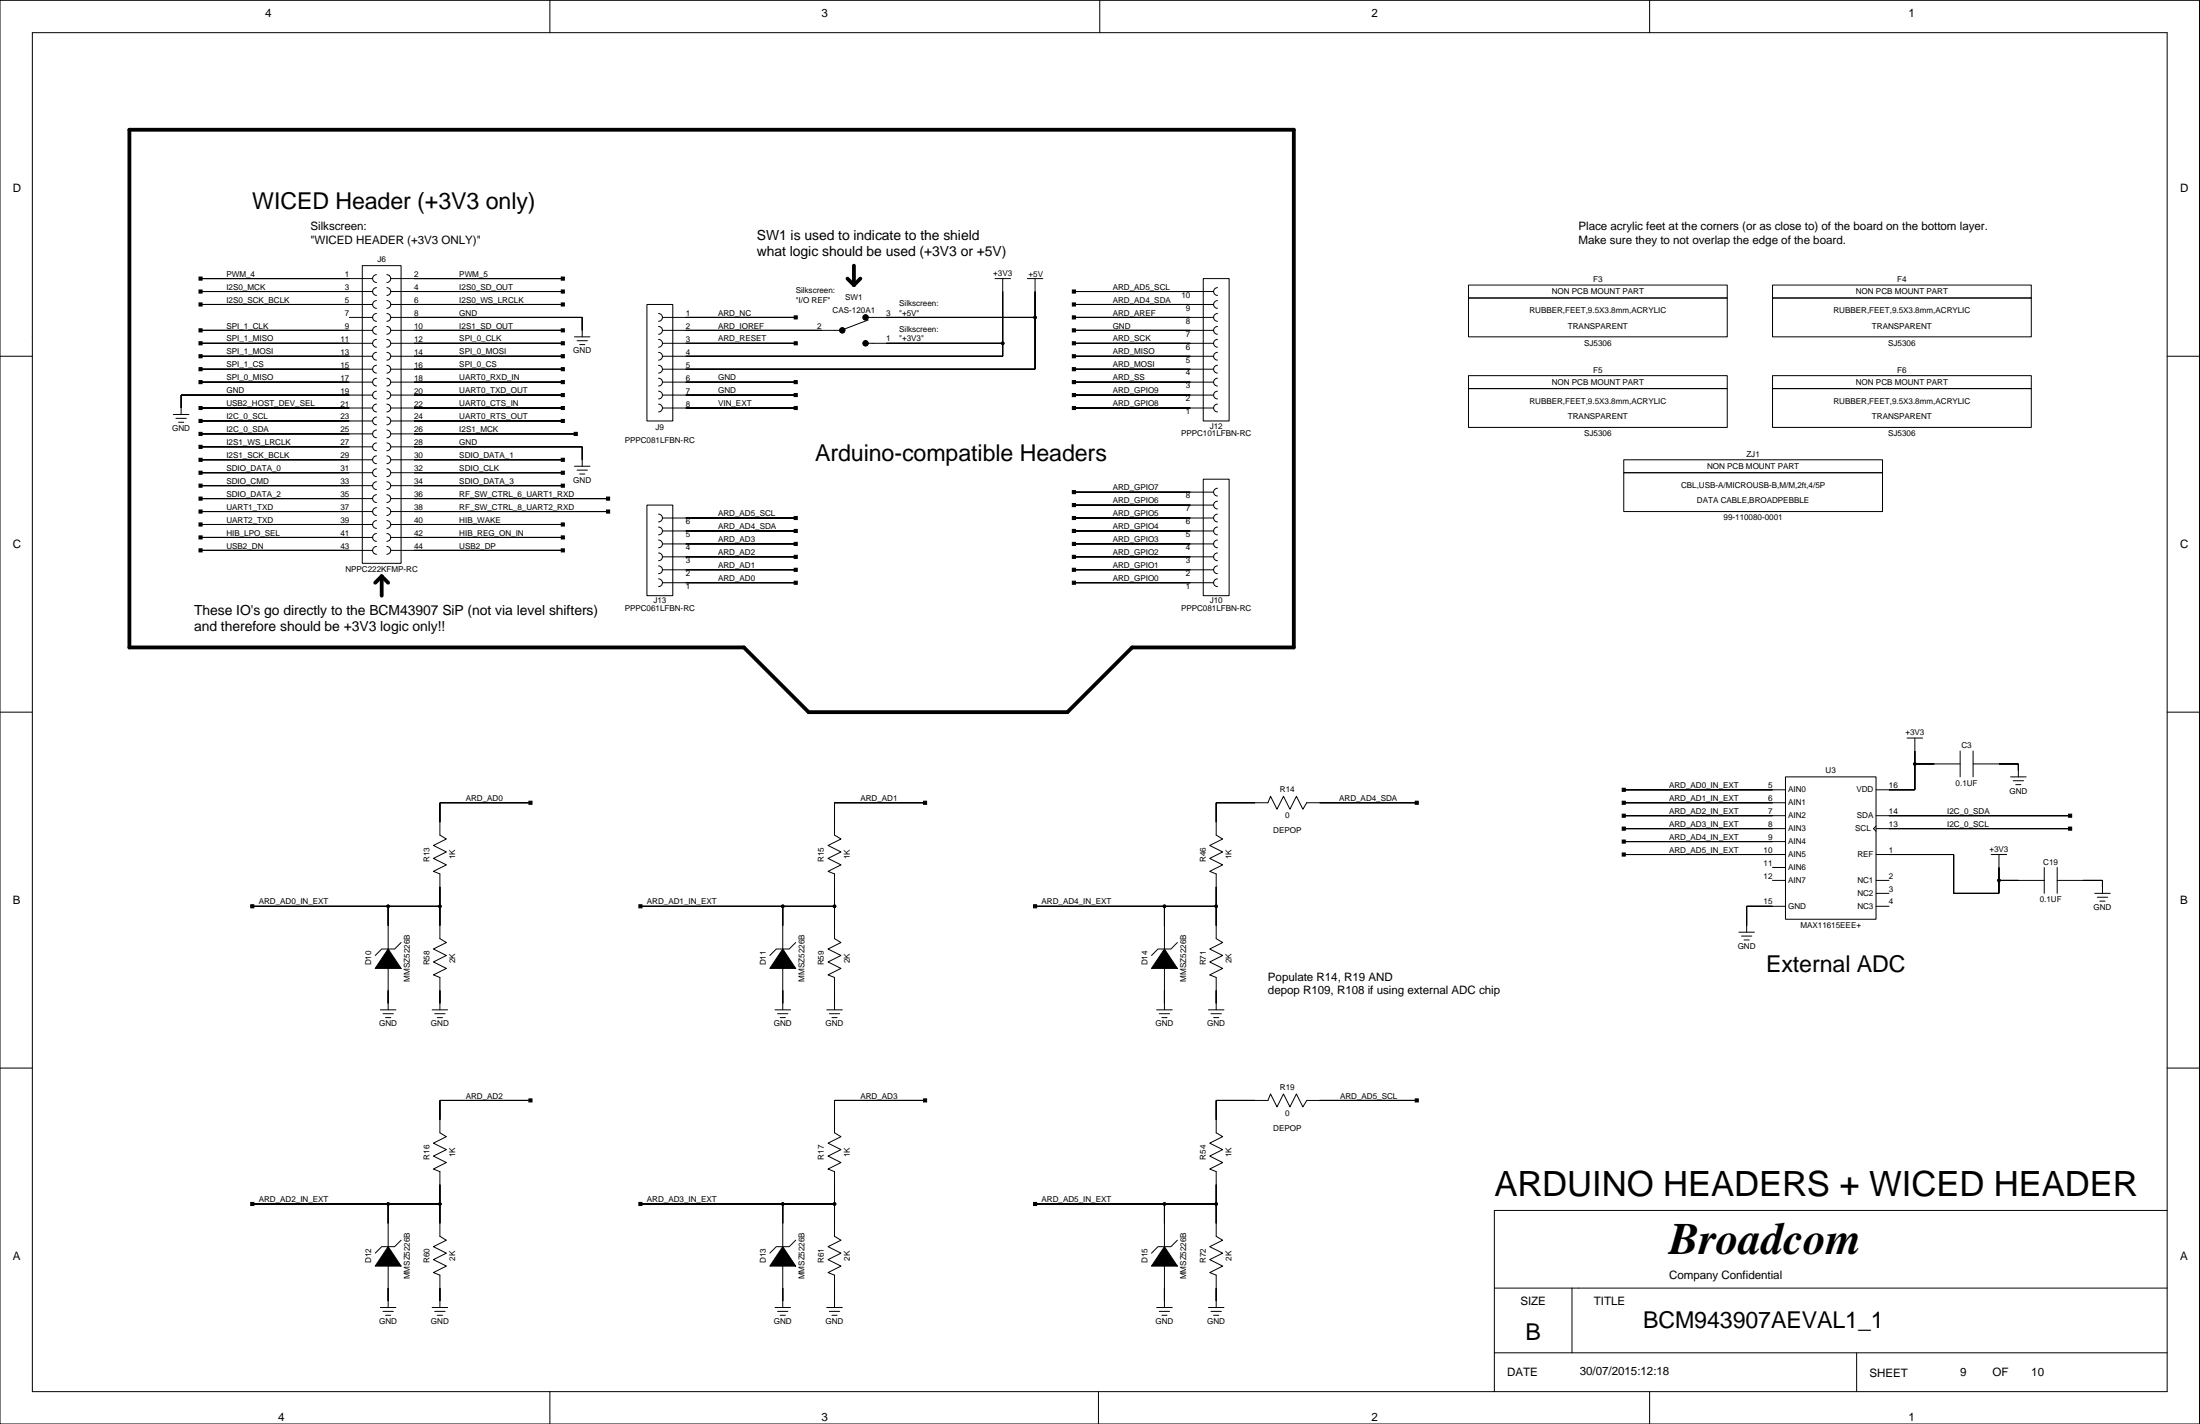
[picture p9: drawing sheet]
<svg xmlns="http://www.w3.org/2000/svg" width="432mm" height="279mm" viewBox="0 0 432 279" stroke-linecap="round" stroke-linejoin="round" font-family="sans-serif">
<g fill="none" stroke="#000" stroke-width=".2">
<path d="M0 .1h431.7v279.3h-431.7zM6.3 6.4h419.1v266.7h-419.1zM107.9 .1v6.3M215.9 .1v6.3M323.8 .1v6.3M340.3 38.2h.1M39.4 57.2h33.7M39.4 59.7h33.7M39.4 54.7h33.7M71.1 52.1h7.6v58.4h-7.6zM73.9 59a.76 .76 0 0 0-.8 .7 .76 .76 0 0 0 .8 .8M73.9 56.4a.76 .76 0 0 0-.8 .8 .76 .76 0 0 0 .8 .8"/>
<path d="M73.9 53.9a.76 .76 0 0 0-.8 .8 .76 .76 0 0 0 .8 .7M75.9 59a.76 .76 0 0 1 .8 .7 .76 .76 0 0 1-.8 .8M75.9 56.4a.76 .76 0 0 1 .8 .8 .76 .76 0 0 1-.8 .8M75.9 53.9a.76 .76 0 0 1 .8 .8 .76 .76 0 0 1-.8 .7M76.7 57.2h33.8M76.7 59.7h33.8M76.7 54.7h33.8M127 59.7h5.1v22.9h-5.1zM195.3 54.7h3M196.8 54.7v15.2h-66.8M201.6 54.7h3.1M203.2 54.7v17.7h-73.2"/>
<path d="M210.8 57.2h27.4M210.8 59.7h27.4M236.2 54.7h5v27.9h-5zM239 56.4a.76 .76 0 0 0-.8 .8 .76 .76 0 0 0 .8 .8M239 59a.76 .76 0 0 0-.8 .7 .76 .76 0 0 0 .8 .8M288.2 58.5h50.8v7.6h-50.8zM288.2 55.9h50.8v2.6h-50.8zM347.9 58.5h50.8v7.6h-50.8zM347.9 55.9h50.8v2.6h-50.8zM0 69.9h6.3M39.4 69.9h33.7M39.4 67.4h33.7"/>
<path d="M39.4 75h33.7M39.4 64.8h33.7M39.4 72.4h33.7M68.6 62.3h4.5M73.1 77.5h-37.5v3.8M73.9 79.3a.76 .76 0 0 0-.8 .8 .76 .76 0 0 0 .8 .7M73.9 76.8a.76 .76 0 0 0-.8 .7 .76 .76 0 0 0 .8 .8M73.9 74.2a.76 .76 0 0 0-.8 .8 .76 .76 0 0 0 .8 .7M73.9 71.7a.76 .76 0 0 0-.8 .7 .76 .76 0 0 0 .8 .8M73.9 69.1a.76 .76 0 0 0-.8 .8 .76 .76 0 0 0 .8 .8M73.9 66.6a.76 .76 0 0 0-.8 .8 .76 .76 0 0 0 .8 .7M73.9 64.1a.76 .76 0 0 0-.8 .7 .76 .76 0 0 0 .8 .8"/>
<path d="M73.9 61.5a.76 .76 0 0 0-.8 .8 .76 .76 0 0 0 .8 .7M75.9 79.3a.76 .76 0 0 1 .8 .8 .76 .76 0 0 1-.8 .7M75.9 76.8a.76 .76 0 0 1 .8 .7 .76 .76 0 0 1-.8 .8M75.9 74.2a.76 .76 0 0 1 .8 .8 .76 .76 0 0 1-.8 .7M75.9 71.7a.76 .76 0 0 1 .8 .7 .76 .76 0 0 1-.8 .8M75.9 69.1a.76 .76 0 0 1 .8 .8 .76 .76 0 0 1-.8 .8M75.9 66.6a.76 .76 0 0 1 .8 .8 .76 .76 0 0 1-.8 .7M75.9 64.1a.76 .76 0 0 1 .8 .7 .76 .76 0 0 1-.8 .8M75.9 61.5a.76 .76 0 0 1 .8 .8 .76 .76 0 0 1-.8 .7M76.7 69.9h33.8M76.7 62.3h37.6v3.8M76.7 67.4h33.8"/>
<path d="M76.7 75h33.8M76.7 77.5h33.8M76.7 64.8h33.8M76.7 72.4h33.8M112.8 66.1h3M113.3 66.9h2M113.8 67.6h1M129.3 79.3a.76 .76 0 0 1 .7 .8 .76 .76 0 0 1-.7 .7M129.3 76.8a.76 .76 0 0 1 .7 .7 .76 .76 0 0 1-.7 .8M129.3 74.2a.76 .76 0 0 1 .7 .8 .76 .76 0 0 1-.7 .7M129.3 71.7a.76 .76 0 0 1 .7 .7 .76 .76 0 0 1-.7 .8M129.3 69.1a.76 .76 0 0 1 .7 .8 .76 .76 0 0 1-.7 .8"/>
<path d="M129.3 66.6a.76 .76 0 0 1 .7 .8 .76 .76 0 0 1-.7 .7M129.3 64.1a.76 .76 0 0 1 .7 .7 .76 .76 0 0 1-.7 .8M129.3 61.5a.76 .76 0 0 1 .7 .8 .76 .76 0 0 1-.7 .7M130 62.3h26.2M130 67.4h26.2M130 75h26.2M130 77.5h26.2M167.6 67.4h.1M168.4 60.2h.1M170.1 62.3h33.1M170.1 67.4h26.7M170.4 62.8l-5.3 2h-35.1"/>
<path d="M210.8 69.9h27.4M210.8 62.3h27.4M210.8 67.4h27.4M210.8 75h27.4M210.8 77.5h27.4M210.8 64.8h27.4M210.8 72.4h27.4M239 61.5a.76 .76 0 0 0-.8 .8 .76 .76 0 0 0 .8 .7M239 64.1a.76 .76 0 0 0-.8 .7 .76 .76 0 0 0 .8 .8M239 66.6a.76 .76 0 0 0-.8 .8 .76 .76 0 0 0 .8 .7M239 69.1a.76 .76 0 0 0-.8 .8 .76 .76 0 0 0 .8 .8M239 71.7a.76 .76 0 0 0-.8 .7 .76 .76 0 0 0 .8 .8"/>
<path d="M239 74.2a.76 .76 0 0 0-.8 .8 .76 .76 0 0 0 .8 .7M239 76.8a.76 .76 0 0 0-.8 .7 .76 .76 0 0 0 .8 .8M239 79.3a.76 .76 0 0 0-.8 .8 .76 .76 0 0 0 .8 .7M288.2 76.2h50.8v7.7h-50.8zM288.2 73.7h50.8v2.5h-50.8zM347.9 76.2h50.8v7.7h-50.8zM347.9 73.7h50.8v2.5h-50.8zM425.4 69.9h6.3M34 81.3h3.1M34.5 82.1h2.1M35 82.8h1.1M39.4 80.1h33.7"/>
<path d="M39.4 92.8h33.7M39.4 95.3h33.7M39.4 90.2h33.7M39.4 97.8h33.7M39.4 87.7h33.7M39.4 85.1h33.7M39.4 82.6h33.7M73.9 99.6a.76 .76 0 0 0-.8 .8 .76 .76 0 0 0 .8 .7M73.9 97.1a.76 .76 0 0 0-.8 .7 .76 .76 0 0 0 .8 .8M73.9 94.5a.76 .76 0 0 0-.8 .8 .76 .76 0 0 0 .8 .8M73.9 92a.76 .76 0 0 0-.8 .8 .76 .76 0 0 0 .8 .7M73.9 89.5a.76 .76 0 0 0-.8 .7 .76 .76 0 0 0 .8 .8"/>
<path d="M73.9 86.9a.76 .76 0 0 0-.8 .8 .76 .76 0 0 0 .8 .7M73.9 84.4a.76 .76 0 0 0-.8 .7 .76 .76 0 0 0 .8 .8M73.9 81.8a.76 .76 0 0 0-.8 .8 .76 .76 0 0 0 .8 .8M75.9 99.6a.76 .76 0 0 1 .8 .8 .76 .76 0 0 1-.8 .7M75.9 97.1a.76 .76 0 0 1 .8 .7 .76 .76 0 0 1-.8 .8M75.9 94.5a.76 .76 0 0 1 .8 .8 .76 .76 0 0 1-.8 .8M75.9 92a.76 .76 0 0 1 .8 .8 .76 .76 0 0 1-.8 .7M75.9 89.5a.76 .76 0 0 1 .8 .7 .76 .76 0 0 1-.8 .8M75.9 86.9a.76 .76 0 0 1 .8 .8 .76 .76 0 0 1-.8 .7M75.9 84.4a.76 .76 0 0 1 .8 .7 .76 .76 0 0 1-.8 .8M75.9 81.8a.76 .76 0 0 1 .8 .8 .76 .76 0 0 1-.8 .8M76.7 80.1h33.8"/>
<path d="M76.7 92.8h33.8M76.7 95.3h33.8M76.7 90.2h33.8M76.7 97.8h42.7M76.7 87.7h37.6v3.8M76.7 85.1h36.3M76.7 82.6h33.8M112.8 91.5h3M113.3 92.2h2M113.8 93h1M127 99.1h5.1v17.8h-5.1zM130 80.1h26.2"/>
<path d="M210.8 80.1h27.4M210.8 96.6h27.4M210.8 99.1h27.4M236.2 94h5v22.9h-5zM239 95.8a.76 .76 0 0 0-.8 .8 .76 .76 0 0 0 .8 .7M239 98.3a.76 .76 0 0 0-.8 .8 .76 .76 0 0 0 .8 .8M318.7 92.8h50.8v7.6h-50.8zM318.7 90.2h50.8v2.6h-50.8zM39.4 105.4h33.7M39.4 102.9h33.7M39.4 100.4h33.7M39.4 108h33.7"/>
<path d="M73.9 107.2a.76 .76 0 0 0-.8 .8 .76 .76 0 0 0 .8 .8M73.9 102.1a.76 .76 0 0 0-.8 .8 .76 .76 0 0 0 .8 .8M73.9 104.7a.76 .76 0 0 0-.8 .7 .76 .76 0 0 0 .8 .8M75.9 107.2a.76 .76 0 0 1 .8 .8 .76 .76 0 0 1-.8 .8M75.9 102.1a.76 .76 0 0 1 .8 .8 .76 .76 0 0 1-.8 .8M75.9 104.7a.76 .76 0 0 1 .8 .7 .76 .76 0 0 1-.8 .8M76.7 105.4h33.8M76.7 102.9h33.8M76.7 100.4h42.7M76.7 108h33.8M129.3 100.9a.76 .76 0 0 1 .7 .7 .76 .76 0 0 1-.7 .8M129.3 103.4a.76 .76 0 0 1 .7 .8 .76 .76 0 0 1-.7 .7"/>
<path d="M129.3 106a.76 .76 0 0 1 .7 .7 .76 .76 0 0 1-.7 .8M129.3 108.5a.76 .76 0 0 1 .7 .8 .76 .76 0 0 1-.7 .7M129.3 111a.76 .76 0 0 1 .7 .8 .76 .76 0 0 1-.7 .8M129.3 113.6a.76 .76 0 0 1 .7 .7 .76 .76 0 0 1-.7 .8M130 101.6h26.2M130 104.2h26.2M130 106.7h26.2M130 109.3h26.2M130 111.8h26.2M130 114.3h26.2M210.8 101.6h27.4M210.8 104.2h27.4"/>
<path d="M210.8 106.7h27.4M210.8 109.3h27.4M210.8 111.8h27.4M210.8 114.3h27.4M239 100.9a.76 .76 0 0 0-.8 .7 .76 .76 0 0 0 .8 .8M239 103.4a.76 .76 0 0 0-.8 .8 .76 .76 0 0 0 .8 .7M239 106a.76 .76 0 0 0-.8 .7 .76 .76 0 0 0 .8 .8M239 108.5a.76 .76 0 0 0-.8 .8 .76 .76 0 0 0 .8 .7M239 111a.76 .76 0 0 0-.8 .8 .76 .76 0 0 0 .8 .8M239 113.6a.76 .76 0 0 0-.8 .7 .76 .76 0 0 0 .8 .8M339 115.6h.1M0 139.7h6.3"/>
<path d="M425.4 139.7h6.3M104.1 157.5h-17.8v6.4l1.3 .7-2.5 1.3 2.5 1.3-2.5 1.2 2.5 1.3-2.5 1.3 1.2 .5v12.7l1.3 .7-2.5 1.3 2.5 1.3-2.5 1.2 2.5 1.3-2.5 1.3 1.2 .5v6.3M181.6 157.5h-17.8v6.4l1.3 .7-2.6 1.3 2.6 1.3-2.6 1.2 2.6 1.3-2.6 1.3 1.3 .5v12.7l1.3 .7-2.6 1.3 2.6 1.3-2.6 1.2 2.6 1.3-2.6 1.3 1.3 .5v6.3M278.1 157.5h-21.6l-.8 1.3-1.2-2.6-1.3 2.6-1.3-2.6-1.3 2.6-1.2-2.6-.5 1.3h-10.2v6.4l1.3 .7-2.6 1.3 2.6 1.3-2.6 1.2 2.6 1.3-2.6 1.3 1.3 .5v12.7l1.3 .7-2.6 1.3 2.6 1.3-2.6 1.2 2.6 1.3-2.6 1.3 1.3 .5v6.3M318.7 157.5h31.7M318.7 155h31.7M350.4 152.4h17.8v28h-17.8zM374.3 144.8h3.1M375.8 144.8v10.2h-7.6M375.8 149.9h8.9M384.7 147.3v5.1M387.3 149.9h8.8v2.5"/>
<path d="M387.3 147.3v5.1M394.6 152.4h3.1M395.1 153.2h2.1M395.6 154h1.1M49.5 177.8h36.8M76.2 177.8v8.4M125.7 177.8h38.1M153.6 177.8v8.4M203.2 177.8h35.5M228.5 177.8v8.4M318.7 160h31.7M318.7 162.6h31.7"/>
<path d="M318.7 165.1h31.7M318.7 167.7h31.7M347.9 170.2h2.5M347.9 172.7h2.5M350.4 177.8h-7.6v5.1M368.2 162.1l-.5 .5 .5 .5M368.2 160h38.1M368.2 162.6h38.1M368.2 167.7h15.3v7.6h8.8v-7.6M368.2 172.7h2.6M368.2 177.8h2.6M368.2 175.3h2.6"/>
<path d="M390.8 167.7h3.1M392.3 172.7h8.9M401.2 170.2v5.1M403.8 172.7h8.9v2.6M403.8 170.2v5.1M411.1 175.3h3.1M411.6 176h2.1M412.1 176.8h1.1M74.7 198.1h3M75.2 198.9h2M75.7 199.7h1M76.2 190v8.1"/>
<path d="M78.7 184.9l-1.2 1.3h-2.6l-1.3 1.3M84.8 198.1h3.1M85.3 198.9h2.1M85.8 199.7h1M152.1 198.1h3.1M152.6 198.9h2.1M153.1 199.7h1M153.6 190v8.1M156.2 184.9l-1.3 1.3h-2.5l-1.3 1.3M162.3 198.1h3M162.8 198.9h2M163.3 199.7h1"/>
<path d="M227 198.1h3.1M227.5 198.9h2.1M228 199.7h1.1M228.5 190v8.1M231.1 184.9l-1.3 1.3h-2.5l-1.3 1.3M237.2 198.1h3M237.7 198.9h2M238.2 199.7h1M341.3 182.9h3M341.8 183.7h2M342.3 184.4h1M405 194.3h.1"/>
<path d="M0 209.6h6.3M104.1 215.9h-17.8v6.4l1.3 .7-2.5 1.3 2.5 1.3-2.5 1.2 2.5 1.3-2.5 1.3 1.2 .5v12.7l1.3 .7-2.5 1.3 2.5 1.3-2.5 1.2 2.5 1.3-2.5 1.3 1.2 .5v6.3M181.6 215.9h-17.8v6.4l1.3 .7-2.6 1.3 2.6 1.3-2.6 1.2 2.6 1.3-2.6 1.3 1.3 .5v12.7l1.3 .7-2.6 1.3 2.6 1.3-2.6 1.2 2.6 1.3-2.6 1.3 1.3 .5v6.3M278.1 215.9h-21.6l-.8 1.3-1.2-2.6-1.3 2.6-1.3-2.6-1.3 2.6-1.2-2.6-.5 1.3h-10.2v6.4l1.3 .7-2.6 1.3 2.6 1.3-2.6 1.2 2.6 1.3-2.6 1.3 1.3 .5v12.7l1.3 .7-2.6 1.3 2.6 1.3-2.6 1.2 2.6 1.3-2.6 1.3 1.3 .5v6.3M425.4 209.6h6.3M49.5 236.2h36.8M76.2 236.2v8.4M125.7 236.2h38.1M153.6 236.2v8.4M203.2 236.2h35.5M228.5 236.2v8.4M425.4 237.5h-132.1v35.6"/>
<path d="M74.7 256.5h3M75.2 257.3h2M75.7 258.1h1M76.2 248.4v8.1M78.7 243.3l-1.2 1.3h-2.6l-1.3 1.3M84.8 256.5h3.1M85.3 257.3h2.1M85.8 258.1h1M152.1 256.5h3.1M152.6 257.3h2.1M153.1 258.1h1M153.6 248.4v8.1"/>
<path d="M156.2 243.3l-1.3 1.3h-2.5l-1.3 1.3M162.3 256.5h3M162.8 257.3h2M163.3 258.1h1M227 256.5h3.1M227.5 257.3h2.1M228 258.1h1.1M228.5 248.4v8.1M231.1 243.3l-1.3 1.3h-2.5l-1.3 1.3M237.2 256.5h3M237.7 257.3h2M238.2 258.1h1"/>
<path d="M293.3 252.7h132.1M308.5 252.7v12.7M107.9 273.1v6.3M215.6 273.1v6.3M293.3 265.4h132.1M323.8 273.1v6.3M364.4 265.4v7.7"/>
<circle cx="165.3" cy="64.8" r=".51"/>
<circle cx="169.9" cy="67.4" r=".51"/>
<circle cx="169.9" cy="62.3" r=".51"/>
<circle cx="196.8" cy="67.4" r=".25"/>
<circle cx="203.2" cy="62.3" r=".25"/>
<circle cx="375.8" cy="149.9" r=".25"/>
<circle cx="76.2" cy="177.8" r=".25"/>
<circle cx="86.3" cy="177.8" r=".25"/>
<circle cx="153.6" cy="177.8" r=".25"/>
<circle cx="163.8" cy="177.8" r=".25"/>
<circle cx="228.5" cy="177.8" r=".25"/>
<circle cx="238.7" cy="177.8" r=".25"/>
<circle cx="392.3" cy="172.7" r=".25"/>
<circle cx="76.2" cy="236.2" r=".25"/>
<circle cx="86.3" cy="236.2" r=".25"/>
<circle cx="153.6" cy="236.2" r=".25"/>
<circle cx="163.8" cy="236.2" r=".25"/>
<circle cx="228.5" cy="236.2" r=".25"/>
<circle cx="238.7" cy="236.2" r=".25"/>
</g>
<g fill="#000" stroke="#000" stroke-width=".2">
<path d="M39.1 56.9h.6v.6h-.6z" fill-rule="evenodd"/>
<path d="M39.1 54.4h.6v.6h-.6z" fill-rule="evenodd"/>
<path d="M39.4 57.2h29.2z" fill-rule="evenodd"/>
<path d="M39.4 59.7h29.2z" fill-rule="evenodd"/>
<path d="M39.4 54.7h29.2z" fill-rule="evenodd"/>
<path d="M110.2 56.9h.6v.6h-.6z" fill-rule="evenodd"/>
<path d="M110.2 54.4h.6v.6h-.6z" fill-rule="evenodd"/>
<path d="M81.3 59.7h29.2z" fill-rule="evenodd"/>
<path d="M81.3 57.2h29.2z" fill-rule="evenodd"/>
<path d="M81.3 54.7h29.2z" fill-rule="evenodd"/>
<path d="M196.8 57.2v10.2z" fill-rule="evenodd"/>
<path d="M203.2 57.2v5.1z" fill-rule="evenodd"/>
<path d="M210.5 56.9h.6v.6h-.6z" fill-rule="evenodd"/>
<path d="M210.8 57.2h22.8z" fill-rule="evenodd"/>
<path d="M210.8 59.7h22.8z" fill-rule="evenodd"/>
<path d="M35.6 77.5v2.6z" fill-rule="evenodd"/>
<path d="M39.1 59.4h.6v.6h-.6z" fill-rule="evenodd"/>
<path d="M39.1 72.1h.6v.6h-.6z" fill-rule="evenodd"/>
<path d="M39.1 69.6h.6v.6h-.6z" fill-rule="evenodd"/>
<path d="M39.1 67.1h.6v.6h-.6z" fill-rule="evenodd"/>
<path d="M39.1 64.5h.6v.6h-.6z" fill-rule="evenodd"/>
<path d="M39.1 74.7h.6v.6h-.6z" fill-rule="evenodd"/>
<path d="M39.4 72.4h29.2z" fill-rule="evenodd"/>
<path d="M39.4 69.9h29.2z" fill-rule="evenodd"/>
<path d="M39.4 67.4h29.2z" fill-rule="evenodd"/>
<path d="M39.4 64.8h29.2z" fill-rule="evenodd"/>
<path d="M35.6 77.5h33z" fill-rule="evenodd"/>
<path d="M39.4 75h29.2z" fill-rule="evenodd"/>
<path d="M110.2 59.4h.6v.6h-.6z" fill-rule="evenodd"/>
<path d="M110.2 64.5h.6v.6h-.6z" fill-rule="evenodd"/>
<path d="M110.2 74.7h.6v.6h-.6z" fill-rule="evenodd"/>
<path d="M110.2 77.2h.6v.6h-.6z" fill-rule="evenodd"/>
<path d="M110.2 72.1h.6v.6h-.6z" fill-rule="evenodd"/>
<path d="M110.2 69.6h.6v.6h-.6z" fill-rule="evenodd"/>
<path d="M110.2 67.1h.6v.6h-.6z" fill-rule="evenodd"/>
<path d="M81.3 64.8h29.2z" fill-rule="evenodd"/>
<path d="M81.3 75h29.2z" fill-rule="evenodd"/>
<path d="M81.3 77.5h29.2z" fill-rule="evenodd"/>
<path d="M81.3 72.4h29.2z" fill-rule="evenodd"/>
<path d="M81.3 69.9h29.2z" fill-rule="evenodd"/>
<path d="M81.3 67.4h29.2z" fill-rule="evenodd"/>
<path d="M114.3 62.3v2.5z" fill-rule="evenodd"/>
<path d="M81.3 62.3h33z" fill-rule="evenodd"/>
<path d="M155.9 62h.6v.6h-.6z" fill-rule="evenodd"/>
<path d="M155.9 67.1h.6v.6h-.6z" fill-rule="evenodd"/>
<path d="M155.9 74.7h.6v.6h-.6z" fill-rule="evenodd"/>
<path d="M155.9 77.2h.6v.6h-.6z" fill-rule="evenodd"/>
<path d="M134.6 62.3h21.6z" fill-rule="evenodd"/>
<path d="M134.6 67.4h21.6z" fill-rule="evenodd"/>
<path d="M134.6 75h21.6z" fill-rule="evenodd"/>
<path d="M134.6 77.5h21.6z" fill-rule="evenodd"/>
<path d="M134.6 64.8h26.7z" fill-rule="evenodd"/>
<path d="M174 67.4h22.8z" fill-rule="evenodd"/>
<path d="M196.8 67.4v2.5z" fill-rule="evenodd"/>
<path d="M134.6 69.9h62.2z" fill-rule="evenodd"/>
<path d="M174 62.3h29.2z" fill-rule="evenodd"/>
<path d="M203.2 62.3v10.1z" fill-rule="evenodd"/>
<path d="M134.6 72.4h68.6z" fill-rule="evenodd"/>
<path d="M210.5 59.4h.6v.6h-.6z" fill-rule="evenodd"/>
<path d="M210.5 62h.6v.6h-.6z" fill-rule="evenodd"/>
<path d="M210.5 64.5h.6v.6h-.6z" fill-rule="evenodd"/>
<path d="M210.5 67.1h.6v.6h-.6z" fill-rule="evenodd"/>
<path d="M210.5 69.6h.6v.6h-.6z" fill-rule="evenodd"/>
<path d="M210.5 72.1h.6v.6h-.6z" fill-rule="evenodd"/>
<path d="M210.5 74.7h.6v.6h-.6z" fill-rule="evenodd"/>
<path d="M210.5 77.2h.6v.6h-.6z" fill-rule="evenodd"/>
<path d="M210.8 62.3h22.8z" fill-rule="evenodd"/>
<path d="M210.8 64.8h22.8z" fill-rule="evenodd"/>
<path d="M210.8 67.4h22.8z" fill-rule="evenodd"/>
<path d="M210.8 69.9h22.8z" fill-rule="evenodd"/>
<path d="M210.8 72.4h22.8z" fill-rule="evenodd"/>
<path d="M210.8 75h22.8z" fill-rule="evenodd"/>
<path d="M210.8 77.5h22.8z" fill-rule="evenodd"/>
<path d="M39.1 95h.6v.6h-.6z" fill-rule="evenodd"/>
<path d="M39.1 92.4h.6v.7h-.6z" fill-rule="evenodd"/>
<path d="M39.1 97.5h.6v.6h-.6z" fill-rule="evenodd"/>
<path d="M39.1 79.8h.6v.6h-.6z" fill-rule="evenodd"/>
<path d="M39.1 89.9h.6v.6h-.6z" fill-rule="evenodd"/>
<path d="M39.1 87.4h.6v.6h-.6z" fill-rule="evenodd"/>
<path d="M39.1 84.8h.6v.6h-.6z" fill-rule="evenodd"/>
<path d="M39.1 82.3h.6v.6h-.6z" fill-rule="evenodd"/>
<path d="M39.4 95.3h29.2z" fill-rule="evenodd"/>
<path d="M39.4 92.8h29.2z" fill-rule="evenodd"/>
<path d="M39.4 97.8h29.2z" fill-rule="evenodd"/>
<path d="M39.4 80.1h29.2z" fill-rule="evenodd"/>
<path d="M39.4 90.2h29.2z" fill-rule="evenodd"/>
<path d="M39.4 87.7h29.2z" fill-rule="evenodd"/>
<path d="M39.4 85.1h29.2z" fill-rule="evenodd"/>
<path d="M39.4 82.6h29.2z" fill-rule="evenodd"/>
<path d="M110.2 92.4h.6v.7h-.6z" fill-rule="evenodd"/>
<path d="M110.2 89.9h.6v.6h-.6z" fill-rule="evenodd"/>
<path d="M110.2 95h.6v.6h-.6z" fill-rule="evenodd"/>
<path d="M110.2 79.8h.6v.6h-.6z" fill-rule="evenodd"/>
<path d="M110.2 82.3h.6v.6h-.6z" fill-rule="evenodd"/>
<path d="M81.3 92.8h29.2z" fill-rule="evenodd"/>
<path d="M81.3 90.2h29.2z" fill-rule="evenodd"/>
<path d="M81.3 95.3h29.2z" fill-rule="evenodd"/>
<path d="M81.3 80.1h29.2z" fill-rule="evenodd"/>
<path d="M81.3 82.6h29.2z" fill-rule="evenodd"/>
<path d="M112.7 84.8h.6v.6h-.6z" fill-rule="evenodd"/>
<path d="M81.3 85.1h31.7z" fill-rule="evenodd"/>
<path d="M114.3 87.7v2.5z" fill-rule="evenodd"/>
<path d="M81.3 87.7h33z" fill-rule="evenodd"/>
<path d="M119 97.5h.7v.6h-.7z" fill-rule="evenodd"/>
<path d="M81.3 97.8h38.1z" fill-rule="evenodd"/>
<path d="M155.9 79.8h.6v.6h-.6z" fill-rule="evenodd"/>
<path d="M134.6 80.1h21.6z" fill-rule="evenodd"/>
<path d="M210.5 96.3h.6v.6h-.6z" fill-rule="evenodd"/>
<path d="M210.5 98.8h.6v.6h-.6z" fill-rule="evenodd"/>
<path d="M210.5 79.8h.6v.6h-.6z" fill-rule="evenodd"/>
<path d="M210.8 96.6h22.8z" fill-rule="evenodd"/>
<path d="M210.8 99.1h22.8z" fill-rule="evenodd"/>
<path d="M210.8 80.1h22.8z" fill-rule="evenodd"/>
<path d="M39.1 105.1h.6v.7h-.6z" fill-rule="evenodd"/>
<path d="M39.1 100.1h.6v.6h-.6z" fill-rule="evenodd"/>
<path d="M39.1 102.6h.6v.6h-.6z" fill-rule="evenodd"/>
<path d="M39.1 107.7h.6v.6h-.6z" fill-rule="evenodd"/>
<path d="M39.4 105.4h29.2z" fill-rule="evenodd"/>
<path d="M39.4 100.4h29.2z" fill-rule="evenodd"/>
<path d="M39.4 102.9h29.2z" fill-rule="evenodd"/>
<path d="M39.4 108h29.2z" fill-rule="evenodd"/>
<path d="M110.2 105.1h.6v.7h-.6z" fill-rule="evenodd"/>
<path d="M110.2 102.6h.6v.6h-.6z" fill-rule="evenodd"/>
<path d="M110.2 107.7h.6v.6h-.6z" fill-rule="evenodd"/>
<path d="M81.3 105.4h29.2z" fill-rule="evenodd"/>
<path d="M81.3 102.9h29.2z" fill-rule="evenodd"/>
<path d="M81.3 108h29.2z" fill-rule="evenodd"/>
<path d="M119 100.1h.7v.6h-.7z" fill-rule="evenodd"/>
<path d="M81.3 100.4h38.1z" fill-rule="evenodd"/>
<path d="M155.9 101.3h.6v.6h-.6z" fill-rule="evenodd"/>
<path d="M155.9 103.9h.6v.6h-.6z" fill-rule="evenodd"/>
<path d="M155.9 106.4h.6v.6h-.6z" fill-rule="evenodd"/>
<path d="M155.9 109h.6v.6h-.6z" fill-rule="evenodd"/>
<path d="M155.9 111.5h.6v.6h-.6z" fill-rule="evenodd"/>
<path d="M155.9 114h.6v.6h-.6z" fill-rule="evenodd"/>
<path d="M134.6 101.6h21.6z" fill-rule="evenodd"/>
<path d="M134.6 104.2h21.6z" fill-rule="evenodd"/>
<path d="M134.6 106.7h21.6z" fill-rule="evenodd"/>
<path d="M134.6 109.3h21.6z" fill-rule="evenodd"/>
<path d="M134.6 111.8h21.6z" fill-rule="evenodd"/>
<path d="M134.6 114.3h21.6z" fill-rule="evenodd"/>
<path d="M210.5 101.3h.6v.6h-.6z" fill-rule="evenodd"/>
<path d="M210.5 103.9h.6v.6h-.6z" fill-rule="evenodd"/>
<path d="M210.5 106.4h.6v.6h-.6z" fill-rule="evenodd"/>
<path d="M210.5 109h.6v.6h-.6z" fill-rule="evenodd"/>
<path d="M210.5 111.5h.6v.6h-.6z" fill-rule="evenodd"/>
<path d="M210.5 114h.6v.6h-.6z" fill-rule="evenodd"/>
<path d="M210.8 101.6h22.8z" fill-rule="evenodd"/>
<path d="M210.8 104.2h22.8z" fill-rule="evenodd"/>
<path d="M210.8 106.7h22.8z" fill-rule="evenodd"/>
<path d="M210.8 109.3h22.8z" fill-rule="evenodd"/>
<path d="M210.8 111.8h22.8z" fill-rule="evenodd"/>
<path d="M210.8 114.3h22.8z" fill-rule="evenodd"/>
<path d="M86.3 157.5v3.8z" fill-rule="evenodd"/>
<path d="M103.8 157.2h.6v.6h-.6z" fill-rule="evenodd"/>
<path d="M86.3 157.5h17.8z" fill-rule="evenodd"/>
<path d="M163.8 157.5v3.8z" fill-rule="evenodd"/>
<path d="M181.3 157.2h.6v.6h-.6z" fill-rule="evenodd"/>
<path d="M163.8 157.5h17.8z" fill-rule="evenodd"/>
<path d="M238.7 157.5v3.8z" fill-rule="evenodd"/>
<path d="M238.7 157.5h7.6z" fill-rule="evenodd"/>
<path d="M277.8 157.2h.6v.6h-.6z" fill-rule="evenodd"/>
<path d="M259 157.5h19.1z" fill-rule="evenodd"/>
<path d="M318.4 157.2h.6v.6h-.6z" fill-rule="evenodd"/>
<path d="M318.4 154.7h.6v.6h-.6z" fill-rule="evenodd"/>
<path d="M318.7 157.5h29.2z" fill-rule="evenodd"/>
<path d="M318.7 155h29.2z" fill-rule="evenodd"/>
<path d="M370.8 155h5z" fill-rule="evenodd"/>
<path d="M375.8 149.9v5.1z" fill-rule="evenodd"/>
<path d="M375.8 147.3v2.6z" fill-rule="evenodd"/>
<path d="M375.8 149.9h3.8z" fill-rule="evenodd"/>
<path d="M396.1 149.9v1.3z" fill-rule="evenodd"/>
<path d="M392.3 149.9h3.8z" fill-rule="evenodd"/>
<path d="M49.2 177.5h.6v.6h-.6z" fill-rule="evenodd"/>
<path d="M76.2 177.8v3.8z" fill-rule="evenodd"/>
<path d="M49.5 177.8h26.7z" fill-rule="evenodd"/>
<path d="M86.3 177.8v3.8z" fill-rule="evenodd"/>
<path d="M76.2 177.8h10.1z" fill-rule="evenodd"/>
<path d="M86.3 174v3.8z" fill-rule="evenodd"/>
<path d="M125.4 177.5h.6v.6h-.6z" fill-rule="evenodd"/>
<path d="M153.6 177.8v3.8z" fill-rule="evenodd"/>
<path d="M125.7 177.8h27.9z" fill-rule="evenodd"/>
<path d="M163.8 177.8v3.8z" fill-rule="evenodd"/>
<path d="M163.8 174v3.8z" fill-rule="evenodd"/>
<path d="M153.6 177.8h10.2z" fill-rule="evenodd"/>
<path d="M202.8 177.5h.7v.6h-.7z" fill-rule="evenodd"/>
<path d="M228.5 177.8v3.8z" fill-rule="evenodd"/>
<path d="M203.2 177.8h25.3z" fill-rule="evenodd"/>
<path d="M238.7 177.8v3.8z" fill-rule="evenodd"/>
<path d="M238.7 174v3.8z" fill-rule="evenodd"/>
<path d="M228.5 177.8h10.2z" fill-rule="evenodd"/>
<path d="M318.4 162.3h.6v.6h-.6z" fill-rule="evenodd"/>
<path d="M318.4 159.7h.6v.7h-.6z" fill-rule="evenodd"/>
<path d="M318.4 167.4h.6v.6h-.6z" fill-rule="evenodd"/>
<path d="M318.4 164.8h.6v.6h-.6z" fill-rule="evenodd"/>
<path d="M342.8 177.8v3.8z" fill-rule="evenodd"/>
<path d="M342.8 177.8h5.1z" fill-rule="evenodd"/>
<path d="M318.7 162.6h29.2z" fill-rule="evenodd"/>
<path d="M318.7 160h29.2z" fill-rule="evenodd"/>
<path d="M318.7 167.7h29.2z" fill-rule="evenodd"/>
<path d="M318.7 165.1h29.2z" fill-rule="evenodd"/>
<path d="M383.5 167.7v7.6z" fill-rule="evenodd"/>
<path d="M370.8 167.7h12.7z" fill-rule="evenodd"/>
<path d="M383.5 175.3h8.8z" fill-rule="evenodd"/>
<path d="M392.3 172.7v2.6z" fill-rule="evenodd"/>
<path d="M392.3 170.2v2.5z" fill-rule="evenodd"/>
<path d="M392.3 172.7h3.8z" fill-rule="evenodd"/>
<path d="M406 159.7h.6v.7h-.6z" fill-rule="evenodd"/>
<path d="M406 162.3h.6v.6h-.6z" fill-rule="evenodd"/>
<path d="M370.8 160h35.5z" fill-rule="evenodd"/>
<path d="M370.8 162.6h35.5z" fill-rule="evenodd"/>
<path d="M412.7 172.7v1.3z" fill-rule="evenodd"/>
<path d="M408.8 172.7h3.9z" fill-rule="evenodd"/>
<path d="M76.2 194.3v2.6z" fill-rule="evenodd"/>
<path d="M76.2 186.2l2.5 3.8h-5.1z" fill-rule="evenodd"/>
<path d="M86.3 194.3v2.6z" fill-rule="evenodd"/>
<path d="M153.6 194.3v2.6z" fill-rule="evenodd"/>
<path d="M153.6 186.2l2.6 3.8h-5.1z" fill-rule="evenodd"/>
<path d="M163.8 194.3v2.6z" fill-rule="evenodd"/>
<path d="M228.5 194.3v2.6z" fill-rule="evenodd"/>
<path d="M228.5 186.2l2.6 3.8h-5.1z" fill-rule="evenodd"/>
<path d="M238.7 194.3v2.6z" fill-rule="evenodd"/>
<path d="M86.3 215.9v3.8z" fill-rule="evenodd"/>
<path d="M103.8 215.6h.6v.6h-.6z" fill-rule="evenodd"/>
<path d="M86.3 215.9h17.8z" fill-rule="evenodd"/>
<path d="M163.8 215.9v3.8z" fill-rule="evenodd"/>
<path d="M181.3 215.6h.6v.6h-.6z" fill-rule="evenodd"/>
<path d="M163.8 215.9h17.8z" fill-rule="evenodd"/>
<path d="M238.7 215.9v3.8z" fill-rule="evenodd"/>
<path d="M238.7 215.9h7.6z" fill-rule="evenodd"/>
<path d="M277.8 215.6h.6v.6h-.6z" fill-rule="evenodd"/>
<path d="M259 215.9h19.1z" fill-rule="evenodd"/>
<path d="M49.2 235.9h.6v.6h-.6z" fill-rule="evenodd"/>
<path d="M76.2 236.2v3.8z" fill-rule="evenodd"/>
<path d="M49.5 236.2h26.7z" fill-rule="evenodd"/>
<path d="M86.3 236.2v3.8z" fill-rule="evenodd"/>
<path d="M76.2 236.2h10.1z" fill-rule="evenodd"/>
<path d="M86.3 232.4v3.8z" fill-rule="evenodd"/>
<path d="M125.4 235.9h.6v.6h-.6z" fill-rule="evenodd"/>
<path d="M125.7 236.2h27.9z" fill-rule="evenodd"/>
<path d="M153.6 236.2v3.8z" fill-rule="evenodd"/>
<path d="M163.8 236.2v3.8z" fill-rule="evenodd"/>
<path d="M163.8 232.4v3.8z" fill-rule="evenodd"/>
<path d="M153.6 236.2h10.2z" fill-rule="evenodd"/>
<path d="M202.8 235.9h.7v.6h-.7z" fill-rule="evenodd"/>
<path d="M203.2 236.2h25.3z" fill-rule="evenodd"/>
<path d="M228.5 236.2v3.8z" fill-rule="evenodd"/>
<path d="M238.7 236.2v3.8z" fill-rule="evenodd"/>
<path d="M238.7 232.4v3.8z" fill-rule="evenodd"/>
<path d="M228.5 236.2h10.2z" fill-rule="evenodd"/>
<path d="M76.2 252.7v2.6z" fill-rule="evenodd"/>
<path d="M76.2 244.6l2.5 3.8h-5.1z" fill-rule="evenodd"/>
<path d="M86.3 252.7v2.6z" fill-rule="evenodd"/>
<path d="M153.6 252.7v2.6z" fill-rule="evenodd"/>
<path d="M153.6 244.6l2.6 3.8h-5.1z" fill-rule="evenodd"/>
<path d="M163.8 252.7v2.6z" fill-rule="evenodd"/>
<path d="M228.5 252.7v2.6z" fill-rule="evenodd"/>
<path d="M228.5 244.6l2.6 3.8h-5.1z" fill-rule="evenodd"/>
<path d="M238.7 252.7v2.6z" fill-rule="evenodd"/>
<circle cx="165.3" cy="64.8" r=".51"/>
<circle cx="169.9" cy="67.4" r=".51"/>
<circle cx="169.9" cy="62.3" r=".51"/>
<circle cx="196.8" cy="67.4" r=".25"/>
<circle cx="203.2" cy="62.3" r=".25"/>
<circle cx="375.8" cy="149.9" r=".25"/>
<circle cx="76.2" cy="177.8" r=".25"/>
<circle cx="86.3" cy="177.8" r=".25"/>
<circle cx="153.6" cy="177.8" r=".25"/>
<circle cx="163.8" cy="177.8" r=".25"/>
<circle cx="228.5" cy="177.8" r=".25"/>
<circle cx="238.7" cy="177.8" r=".25"/>
<circle cx="392.3" cy="172.7" r=".25"/>
<circle cx="76.2" cy="236.2" r=".25"/>
<circle cx="86.3" cy="236.2" r=".25"/>
<circle cx="153.6" cy="236.2" r=".25"/>
<circle cx="163.8" cy="236.2" r=".25"/>
<circle cx="228.5" cy="236.2" r=".25"/>
<circle cx="238.7" cy="236.2" r=".25"/>
</g>
<path d="M25.4 25.5h228.5v101.5h-31.7l-12.7 12.7h-50.8l-12.7-12.7h-120.6zM166.3 54.7l1.3 1.2M167.6 52.1v3.8M168.9 54.7l-1.3 1.2M74.9 113.1v3.8M74.9 113.1l-1.3 1.2M74.9 113.1l1.3 1.2" fill="none" stroke="#000" stroke-width=".75"/>
<text font-size="8.8" x="327.6" y="246.1">Broadcom</text>
<text font-size="6.8" x="293.3" y="234.7">ARDUINO HEADERS + WICED HEADER</text>
<g font-size="4.6">
<text x="49.5" y="40.9">WICED Header (+3V3 only)</text>
<text x="160" y="90.4">Arduino-compatible Headers</text>
<text x="346.6" y="190.8">External ADC</text>
<text x="299.4" y="263">B</text>
<text x="322.5" y="260.6">BCM943907AEVAL1_1</text>
</g>
<g font-size="2.7">
<text x="148.6" y="47">SW1 is used to indicate to the shield</text>
<text x="148.6" y="50.2">what logic should be used (+3V3 or +5V)</text>
<text x="38.1" y="120.7">These IO's go directly to the BCM43907 SiP (not via level shifters)</text>
<text x="38.1" y="123.9">and therefore should be +3V3 logic only!!</text>
</g>
<g font-size="2.3">
<text x="52.1" y="3.4">4</text>
<text x="161.3" y="3.4">3</text>
<text x="269.2" y="3.4">2</text>
<text x="374.6" y="3.4">1</text>
<text x="2.5" y="37.6">D</text>
<text x="427.9" y="37.6">D</text>
<text x="60.9" y="45.1">Silkscreen:</text>
<text x="60.9" y="47.8">&quot;WICED HEADER (+3V3 ONLY)&quot;</text>
<text x="309.8" y="45.1">Place acrylic feet at the corners (or as close to) of the board on the bottom layer.</text>
<text x="309.8" y="47.8">Make sure they to not overlap the edge of the board.</text>
<text x="2.5" y="107.5">C</text>
<text x="427.9" y="107.5">C</text>
<text x="2.5" y="177.3">B</text>
<text x="427.9" y="177.3">B</text>
<text x="248.9" y="192.4">Populate R14, R19 AND</text>
<text x="248.9" y="195.1">depop R109, R108 if using external ADC chip</text>
<text x="2.5" y="247.1">A</text>
<text x="327.6" y="250.9">Company Confidential</text>
<text x="427.9" y="247.1">A</text>
<text x="298.4" y="256">SIZE</text>
<text x="312.8" y="256">TITLE</text>
<text x="310.1" y="269.7">30/07/2015:12:18</text>
<text x="384.7" y="270">9</text>
<text x="398.7" y="270">10</text>
<text x="295.8" y="270">DATE</text>
<text x="366.9" y="270.2">SHEET</text>
<text x="391.1" y="270">OF</text>
<text x="54.6" y="278.9">4</text>
<text x="161.3" y="278.9">3</text>
<text x="269.2" y="278.9">2</text>
<text x="374.6" y="278.9">1</text>
</g>
<g font-size="1.6">
<text x="74.1" y="51.3">J6</text>
<text x="44.4" y="56.8">I2S0_MCK</text>
<text x="44.4" y="59.4">I2S0_SCK_BCLK</text>
<text x="44.4" y="54.3">PWM_4</text>
<text x="67.7" y="59.5">5</text>
<text x="67.7" y="56.9">3</text>
<text x="67.7" y="54.4">1</text>
<text x="81.3" y="59.5">6</text>
<text x="81.3" y="54.4">2</text>
<text x="81.3" y="56.9">4</text>
<text x="90.1" y="59.4">I2S0_WS_LRCLK</text>
<text x="90.1" y="56.8">I2S0_SD_OUT</text>
<text x="90.1" y="54.3">PWM_5</text>
<text x="156.2" y="57.5">Silkscreen:</text>
<text x="156.2" y="59.4">&quot;I/O REF&quot;</text>
<text x="165.9" y="58.9">SW1</text>
<text x="194.9" y="54.1">+3V3</text>
<text x="201.9" y="54.3">+5V</text>
<text x="218.4" y="56.8">ARD_AD5_SCL</text>
<text x="218.4" y="59.4">ARD_AD4_SDA</text>
<text x="231.9" y="58.4">10</text>
<text x="304.6" y="57.7">NON PCB MOUNT PART</text>
<text x="312.7" y="55.4">F3</text>
<text x="364.2" y="57.7">NON PCB MOUNT PART</text>
<text x="372.4" y="55.4">F4</text>
<text x="44.4" y="64.5">SPI_1_CLK</text>
<text x="67.7" y="64.5">9</text>
<text x="67.7" y="62">7</text>
<text x="81.3" y="64.5">10</text>
<text x="81.3" y="62">8</text>
<text x="90.1" y="64.5">I2S1_SD_OUT</text>
<text x="90.1" y="61.9">GND</text>
<text x="134.6" y="64.5">2</text>
<text x="134.6" y="62">1</text>
<text x="140.9" y="61.9">ARD_NC</text>
<text x="140.9" y="64.5">ARD_IOREF</text>
<text x="160.4" y="64.5">2</text>
<text x="163.4" y="61.5">CAS-120A1</text>
<text x="174" y="61.9">3</text>
<text x="176.5" y="60">Silkscreen:</text>
<text x="176.5" y="61.9">&quot;+5V&quot;</text>
<text x="176.5" y="65.1">Silkscreen:</text>
<text x="218.4" y="61.9">ARD_AREF</text>
<text x="218.4" y="64.5">GND</text>
<text x="232.7" y="61">9</text>
<text x="232.7" y="63.5">8</text>
<text x="300.2" y="61.5">RUBBER,FEET,9.5X3.8mm,ACRYLIC</text>
<text x="307.7" y="64.5">TRANSPARENT</text>
<text x="359.9" y="61.5">RUBBER,FEET,9.5X3.8mm,ACRYLIC</text>
<text x="367.4" y="64.5">TRANSPARENT</text>
<text x="44.4" y="69.5">SPI_1_MOSI</text>
<text x="44.4" y="67">SPI_1_MISO</text>
<text x="66.8" y="69.6">13</text>
<text x="66.8" y="67.1">11</text>
<text x="81.3" y="69.6">14</text>
<text x="81.3" y="67.1">12</text>
<text x="90.1" y="69.5">SPI_0_MOSI</text>
<text x="90.1" y="67">SPI_0_CLK</text>
<text x="112.5" y="69.4">GND</text>
<text x="134.6" y="69.6">4</text>
<text x="134.6" y="67.1">3</text>
<text x="140.9" y="67">ARD_RESET</text>
<text x="174" y="67">1</text>
<text x="176.5" y="67">&quot;+3V3&quot;</text>
<text x="218.4" y="67">ARD_SCK</text>
<text x="218.4" y="69.5">ARD_MISO</text>
<text x="232.7" y="66.1">7</text>
<text x="232.7" y="68.6">6</text>
<text x="232.7" y="71.1">5</text>
<text x="310.9" y="67.8">SJ5306</text>
<text x="370.6" y="67.8">SJ5306</text>
<text x="44.4" y="72.1">SPI_1_CS</text>
<text x="44.4" y="74.6">SPI_0_MISO</text>
<text x="44.4" y="77.2">GND</text>
<text x="66.8" y="77.2">19</text>
<text x="66.8" y="74.7">17</text>
<text x="66.8" y="72.1">15</text>
<text x="81.3" y="77.2">20</text>
<text x="81.3" y="74.7">18</text>
<text x="81.3" y="72.1">16</text>
<text x="90.1" y="74.6">UART0_RXD_IN</text>
<text x="90.1" y="77.2">UART0_TXD_OUT</text>
<text x="90.1" y="72.1">SPI_0_CS</text>
<text x="134.6" y="77.2">7</text>
<text x="134.6" y="74.7">6</text>
<text x="134.6" y="72.1">5</text>
<text x="140.9" y="74.6">GND</text>
<text x="140.9" y="77.2">GND</text>
<text x="218.4" y="72.1">ARD_MOSI</text>
<text x="218.4" y="74.6">ARD_SS</text>
<text x="218.4" y="77.2">ARD_GPIO9</text>
<text x="232.7" y="73.7">4</text>
<text x="232.7" y="76.2">3</text>
<text x="304.6" y="75.5">NON PCB MOUNT PART</text>
<text x="312.7" y="73.2">F5</text>
<text x="364.2" y="75.5">NON PCB MOUNT PART</text>
<text x="372.4" y="73.2">F6</text>
<text x="44.4" y="79.7">USB2_HOST_DEV_SEL</text>
<text x="44.4" y="82.2">I2C_0_SCL</text>
<text x="66.8" y="82.3">23</text>
<text x="66.8" y="79.8">21</text>
<text x="81.3" y="82.3">24</text>
<text x="81.3" y="79.8">22</text>
<text x="90.1" y="79.7">UART0_CTS_IN</text>
<text x="90.1" y="82.2">UART0_RTS_OUT</text>
<text x="134.6" y="79.8">8</text>
<text x="140.9" y="79.7">VIN_EXT</text>
<text x="218.4" y="79.7">ARD_GPIO8</text>
<text x="232.7" y="78.8">2</text>
<text x="232.7" y="81.3">1</text>
<text x="300.2" y="79.3">RUBBER,FEET,9.5X3.8mm,ACRYLIC</text>
<text x="307.7" y="82.2">TRANSPARENT</text>
<text x="359.9" y="79.3">RUBBER,FEET,9.5X3.8mm,ACRYLIC</text>
<text x="367.4" y="82.2">TRANSPARENT</text>
<text x="33.8" y="84.6">GND</text>
<text x="44.4" y="89.9">I2S1_SCK_BCLK</text>
<text x="44.4" y="87.3">I2S1_WS_LRCLK</text>
<text x="44.4" y="84.8">I2C_0_SDA</text>
<text x="66.8" y="89.9">29</text>
<text x="66.8" y="87.4">27</text>
<text x="66.8" y="84.8">25</text>
<text x="81.3" y="89.9">30</text>
<text x="81.3" y="87.4">28</text>
<text x="81.3" y="84.8">26</text>
<text x="90.1" y="89.9">SDIO_DATA_1</text>
<text x="90.1" y="84.8">I2S1_MCK</text>
<text x="90.1" y="87.3">GND</text>
<text x="122.6" y="86.9">PPPC081LFBN-RC</text>
<text x="128.7" y="84.3">J9</text>
<text x="231.8" y="85.6">PPPC101LFBN-RC</text>
<text x="237.4" y="84.1">J12</text>
<text x="310.9" y="85.6">SJ5306</text>
<text x="342.8" y="89.7">ZJ1</text>
<text x="370.6" y="85.6">SJ5306</text>
<text x="44.4" y="94.9">SDIO_CMD</text>
<text x="44.4" y="92.4">SDIO_DATA_0</text>
<text x="66.8" y="95">33</text>
<text x="66.8" y="92.5">31</text>
<text x="81.3" y="95">34</text>
<text x="81.3" y="92.5">32</text>
<text x="90.1" y="92.4">SDIO_CLK</text>
<text x="90.1" y="94.9">SDIO_DATA_3</text>
<text x="112.5" y="94.8">GND</text>
<text x="329.9" y="95.8">CBL,USB-A/MICROUSB-B,M/M,2ft,4/5P</text>
<text x="335" y="92">NON PCB MOUNT PART</text>
<text x="44.4" y="97.5">SDIO_DATA_2</text>
<text x="44.4" y="100">UART1_TXD</text>
<text x="66.8" y="100.1">37</text>
<text x="66.8" y="97.5">35</text>
<text x="81.3" y="100.1">38</text>
<text x="81.3" y="97.5">36</text>
<text x="90.1" y="97.5">RF_SW_CTRL_6_UART1_RXD</text>
<text x="90.1" y="100">RF_SW_CTRL_8_UART2_RXD</text>
<text x="140.9" y="101.3">ARD_AD5_SCL</text>
<text x="218.4" y="96.2">ARD_GPIO7</text>
<text x="218.4" y="98.7">ARD_GPIO6</text>
<text x="218.4" y="101.3">ARD_GPIO5</text>
<text x="232.7" y="97.8">8</text>
<text x="232.7" y="100.3">7</text>
<text x="333.1" y="98.7">DATA CABLE,BROADPEBBLE</text>
<text x="44.4" y="105.1">HIB_LPO_SEL</text>
<text x="44.4" y="102.5">UART2_TXD</text>
<text x="44.4" y="107.6">USB2_DN</text>
<text x="66.8" y="107.7">43</text>
<text x="66.8" y="105.2">41</text>
<text x="66.8" y="102.6">39</text>
<text x="81.3" y="107.7">44</text>
<text x="81.3" y="105.2">42</text>
<text x="81.3" y="102.6">40</text>
<text x="90.1" y="105.1">HIB_REG_ON_IN</text>
<text x="90.1" y="102.5">HIB_WAKE</text>
<text x="90.1" y="107.6">USB2_DP</text>
<text x="134.6" y="102.9">6</text>
<text x="134.6" y="105.4">5</text>
<text x="134.6" y="108">4</text>
<text x="140.9" y="103.8">ARD_AD4_SDA</text>
<text x="140.9" y="106.4">ARD_AD3</text>
<text x="218.4" y="103.8">ARD_GPIO4</text>
<text x="218.4" y="106.4">ARD_GPIO3</text>
<text x="232.7" y="102.9">6</text>
<text x="232.7" y="105.4">5</text>
<text x="232.7" y="108">4</text>
<text x="338.3" y="102.1">99-110080-0001</text>
<text x="67.8" y="112.3">NPPC222KFMP-RC</text>
<text x="134.6" y="110.5">3</text>
<text x="134.6" y="113">2</text>
<text x="140.9" y="108.9">ARD_AD2</text>
<text x="140.9" y="111.4">ARD_AD1</text>
<text x="140.9" y="114">ARD_AD0</text>
<text x="218.4" y="108.9">ARD_GPIO2</text>
<text x="218.4" y="111.4">ARD_GPIO1</text>
<text x="218.4" y="114">ARD_GPIO0</text>
<text x="232.7" y="110.5">3</text>
<text x="232.7" y="113">2</text>
<text x="122.6" y="119.9">PPPC061LFBN-RC</text>
<text x="128.2" y="118.4">J13</text>
<text x="134.6" y="115.6">1</text>
<text x="231.8" y="119.9">PPPC081LFBN-RC</text>
<text x="232.7" y="115.6">1</text>
<text x="237.4" y="118.4">J10</text>
<text x="374" y="144.3">+3V3</text>
<text x="385" y="146.8">C3</text>
<text x="251.2" y="155.4">R14</text>
<text x="327.6" y="154.6">ARD_AD0_IN_EXT</text>
<text x="347" y="154.6">5</text>
<text x="350.9" y="155.4">AIN0</text>
<text x="358.3" y="151.6">U3</text>
<text x="364.4" y="155.4">VDD</text>
<text x="370.8" y="154.6">16</text>
<text x="383.8" y="154.2">0.1UF</text>
<text x="394.4" y="155.7">GND</text>
<text x="91.4" y="157.1">ARD_AD0</text>
<text x="168.9" y="157.1">ARD_AD1</text>
<text x="252.2" y="160.5">0</text>
<text x="262.8" y="157.1">ARD_AD4_SDA</text>
<text x="327.6" y="157.1">ARD_AD1_IN_EXT</text>
<text x="327.6" y="159.7">ARD_AD2_IN_EXT</text>
<text x="347" y="159.7">7</text>
<text x="347" y="157.1">6</text>
<text x="350.9" y="158">AIN1</text>
<text x="350.9" y="160.5">AIN2</text>
<text x="364.5" y="160.5">SDA</text>
<text x="370.8" y="159.7">14</text>
<text x="382.2" y="159.7">I2C_0_SDA</text>
<text x="249.9" y="163.5">DEPOP</text>
<text x="327.6" y="162.2">ARD_AD3_IN_EXT</text>
<text x="327.6" y="167.3">ARD_AD5_IN_EXT</text>
<text x="327.6" y="164.8">ARD_AD4_IN_EXT</text>
<text x="346.1" y="167.3">10</text>
<text x="347" y="164.8">9</text>
<text x="347" y="162.2">8</text>
<text x="350.9" y="163.1">AIN3</text>
<text x="350.9" y="165.6">AIN4</text>
<text x="364.1" y="163.1">SCL</text>
<text x="370.8" y="162.2">13</text>
<text x="370.8" y="167.3">1</text>
<text x="382.2" y="162.2">I2C_0_SCL</text>
<text x="390.5" y="167.1">+3V3</text>
<text x="84.3" y="169.1" transform="rotate(-90 84.3 169.1)">R13</text>
<text x="89.4" y="168.6" transform="rotate(-90 89.4 168.6)">1K</text>
<text x="161.7" y="169.1" transform="rotate(-90 161.7 169.1)">R15</text>
<text x="166.8" y="168.6" transform="rotate(-90 166.8 168.6)">1K</text>
<text x="236.6" y="169.1" transform="rotate(-90 236.6 169.1)">R46</text>
<text x="241.7" y="168.6" transform="rotate(-90 241.7 168.6)">1K</text>
<text x="346.1" y="172.4">12</text>
<text x="346.1" y="169.8">11</text>
<text x="350.9" y="168.1">AIN5</text>
<text x="350.9" y="170.7">AIN6</text>
<text x="350.9" y="173.2">AIN7</text>
<text x="364.5" y="173.2">NC1</text>
<text x="364.5" y="168.1">REF</text>
<text x="370.8" y="172.4">2</text>
<text x="401" y="169.7">C19</text>
<text x="50.8" y="177.5">ARD_AD0_IN_EXT</text>
<text x="127" y="177.5">ARD_AD1_IN_EXT</text>
<text x="204.4" y="177.5">ARD_AD4_IN_EXT</text>
<text x="346.1" y="177.5">15</text>
<text x="350.9" y="178.3">GND</text>
<text x="364.5" y="178.3">NC3</text>
<text x="364.5" y="175.8">NC2</text>
<text x="370.8" y="174.9">3</text>
<text x="370.8" y="177.5">4</text>
<text x="400.3" y="177">0.1UF</text>
<text x="410.9" y="178.6">GND</text>
<text x="353.4" y="182.1">MAX11615EEE+</text>
<text x="72.8" y="189.4" transform="rotate(-90 72.8 189.4)">D10</text>
<text x="84.3" y="189.4" transform="rotate(-90 84.3 189.4)">R58</text>
<text x="89.4" y="188.9" transform="rotate(-90 89.4 188.9)">2K</text>
<text x="150.3" y="189.4" transform="rotate(-90 150.3 189.4)">D11</text>
<text x="161.7" y="189.4" transform="rotate(-90 161.7 189.4)">R59</text>
<text x="166.8" y="188.9" transform="rotate(-90 166.8 188.9)">2K</text>
<text x="225.2" y="189.4" transform="rotate(-90 225.2 189.4)">D14</text>
<text x="236.6" y="189.4" transform="rotate(-90 236.6 189.4)">R71</text>
<text x="241.7" y="188.9" transform="rotate(-90 241.7 188.9)">2K</text>
<text x="341.1" y="186.2">GND</text>
<text x="80.5" y="192.6" transform="rotate(-90 80.5 192.6)">MMSZ5226B</text>
<text x="157.9" y="192.6" transform="rotate(-90 157.9 192.6)">MMSZ5226B</text>
<text x="232.8" y="192.6" transform="rotate(-90 232.8 192.6)">MMSZ5226B</text>
<text x="74.4" y="201.4">GND</text>
<text x="84.6" y="201.4">GND</text>
<text x="151.9" y="201.4">GND</text>
<text x="162" y="201.4">GND</text>
<text x="226.8" y="201.4">GND</text>
<text x="236.9" y="201.4">GND</text>
<text x="91.4" y="215.6">ARD_AD2</text>
<text x="168.9" y="215.6">ARD_AD3</text>
<text x="251.2" y="213.8">R19</text>
<text x="263" y="215.6">ARD_AD5_SCL</text>
<text x="249.9" y="221.9">DEPOP</text>
<text x="252.2" y="218.9">0</text>
<text x="84.3" y="227.5" transform="rotate(-90 84.3 227.5)">R16</text>
<text x="89.4" y="227" transform="rotate(-90 89.4 227)">1K</text>
<text x="161.7" y="227.5" transform="rotate(-90 161.7 227.5)">R17</text>
<text x="166.8" y="227" transform="rotate(-90 166.8 227)">1K</text>
<text x="236.6" y="227.5" transform="rotate(-90 236.6 227.5)">R54</text>
<text x="241.7" y="227" transform="rotate(-90 241.7 227)">1K</text>
<text x="50.8" y="235.9">ARD_AD2_IN_EXT</text>
<text x="127" y="235.9">ARD_AD3_IN_EXT</text>
<text x="204.4" y="235.9">ARD_AD5_IN_EXT</text>
<text x="72.8" y="247.8" transform="rotate(-90 72.8 247.8)">D12</text>
<text x="80.5" y="251" transform="rotate(-90 80.5 251)">MMSZ5226B</text>
<text x="84.3" y="247.8" transform="rotate(-90 84.3 247.8)">R60</text>
<text x="89.4" y="247.4" transform="rotate(-90 89.4 247.4)">2K</text>
<text x="150.3" y="247.8" transform="rotate(-90 150.3 247.8)">D13</text>
<text x="157.9" y="251" transform="rotate(-90 157.9 251)">MMSZ5226B</text>
<text x="161.7" y="247.8" transform="rotate(-90 161.7 247.8)">R61</text>
<text x="166.8" y="247.4" transform="rotate(-90 166.8 247.4)">2K</text>
<text x="225.2" y="247.8" transform="rotate(-90 225.2 247.8)">D15</text>
<text x="232.8" y="251" transform="rotate(-90 232.8 251)">MMSZ5226B</text>
<text x="236.6" y="247.8" transform="rotate(-90 236.6 247.8)">R72</text>
<text x="241.7" y="247.4" transform="rotate(-90 241.7 247.4)">2K</text>
<text x="74.4" y="259.8">GND</text>
<text x="84.6" y="259.8">GND</text>
<text x="151.9" y="259.8">GND</text>
<text x="162" y="259.8">GND</text>
<text x="226.8" y="259.8">GND</text>
<text x="236.9" y="259.8">GND</text>
</g>
</svg>
